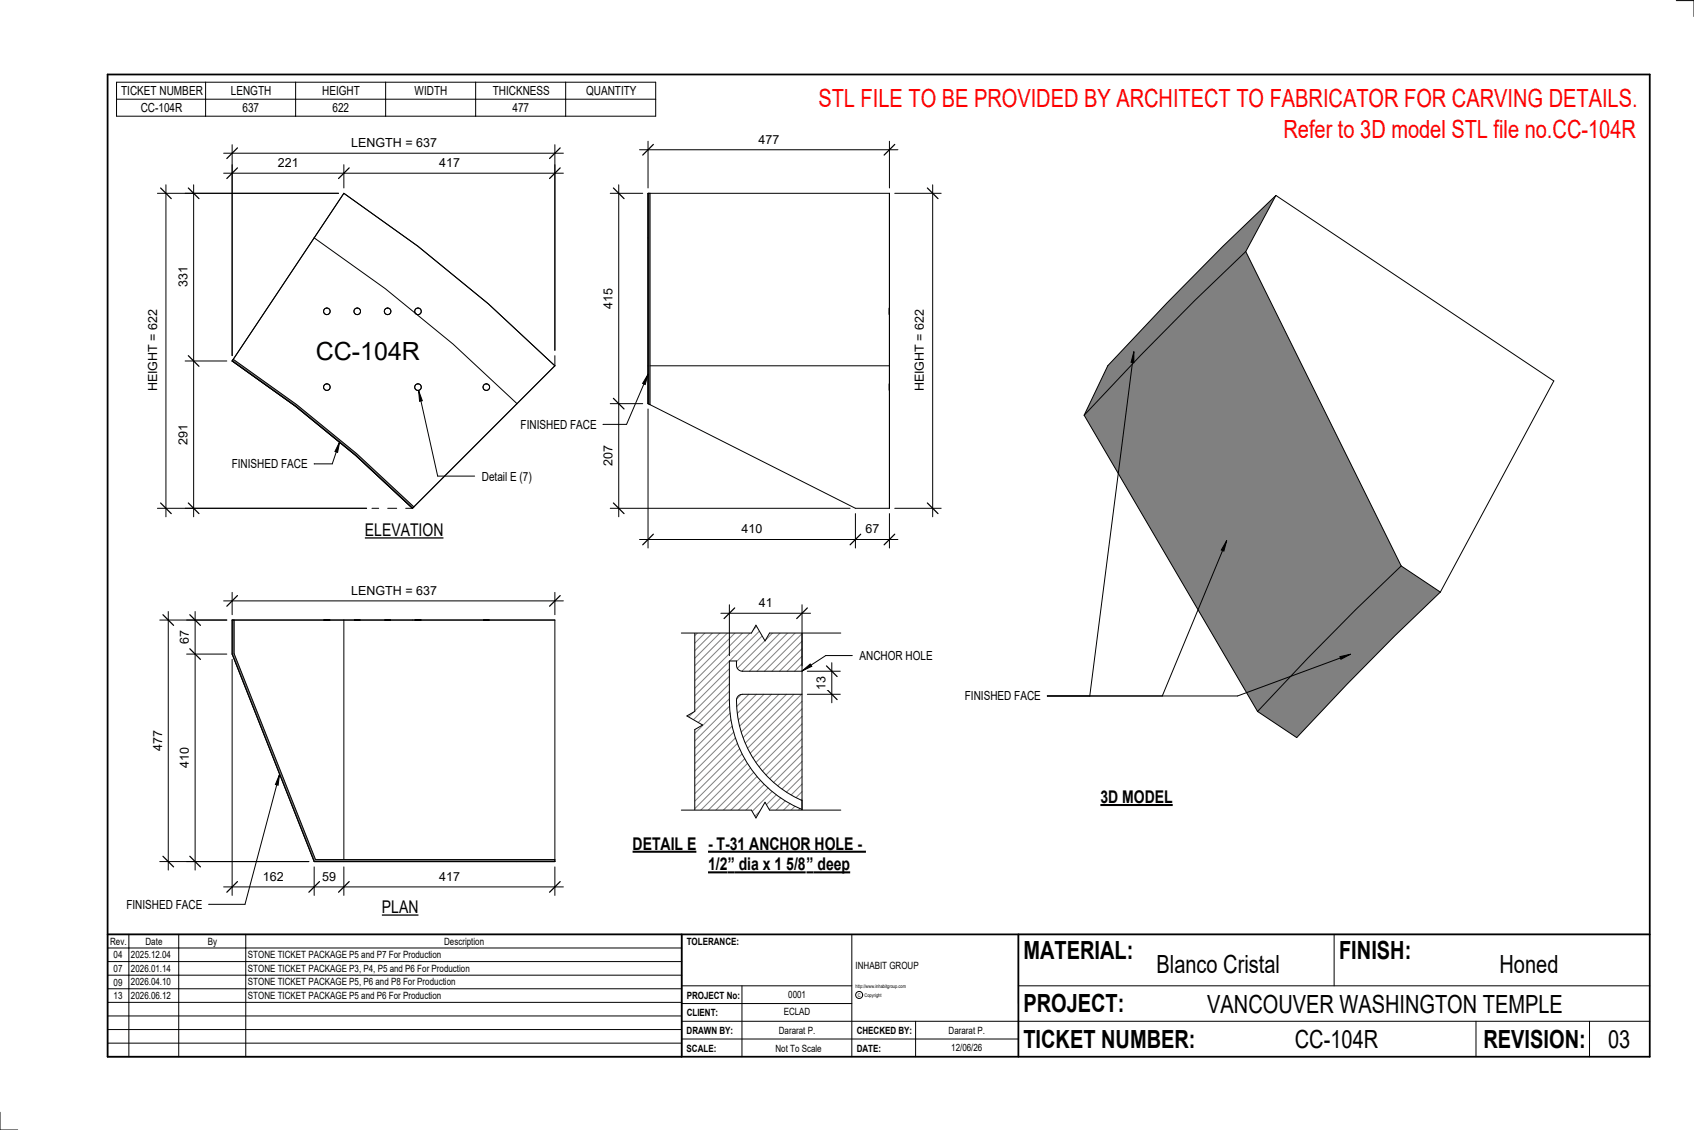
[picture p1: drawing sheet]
<svg xmlns="http://www.w3.org/2000/svg" width="914mm" height="610mm" viewBox="0 0 914 610" stroke-linecap="round" stroke-linejoin="round" font-family="sans-serif">
<path d="M350 104h1v114h-1z" fill="#7c7c7c"/>
<path d="M350 104v93M350 104v114M350 104h130M351 104v114h-1M480 104v170M480 104v93M350 128v90M480 166v4M351 197h129M480 197v77M350 218l112 56h18M480 207v4" fill="none" stroke="#000" stroke-width=".54"/>
<path d="M126 194l34 24 33 27 30 28v1l-31-28-33-27-34-24z" fill="#7c7c7c"/>
<g fill="none" stroke="#000" stroke-width=".54">
<path d="M186 104l40 29 38 31 36 33M186 104l-61 91M186 104l-16 24M170 128l38 28 37 30 34 32-56 56M170 128l-45 67M125 195l34 24 33 27 31 28M126 194l34 24 33 27 30 28M300 197l-77 77M300 192v5M201 274h3M209 274h5M219 274h4"/>
<circle cx="176" cy="168" r="1.8"/>
<circle cx="193" cy="168" r="1.8"/>
<circle cx="209" cy="168" r="1.8"/>
<circle cx="226" cy="168" r="1.8"/>
<circle cx="176" cy="209" r="1.8"/>
<circle cx="226" cy="209" r="1.8"/>
<circle cx="263" cy="209" r="1.8"/>
</g>
<path d="M125 334h1v19l44 111h130v1h-130l-45-112z" fill="#7c7c7c"/>
<g fill="none" stroke="#000" stroke-width=".54">
<path d="M125 334h175M125 334h61M125 334v19M126 334v19l44 111h130M175 334h1zM176 334h2zM186 334h114M186 334v130M191 334h2zM193 334h2zM207 334h2zM209 334h2z"/>
<path d="M224 334h2zM226 334h1zM261 334h2zM263 334h1zM300 334v131M125 353l45 112M170 465h109M170 465h130M186 465h114"/>
</g>
<g fill="#808080">
<path d="M660 133l29-28-17 31-27 26-29 30-31 32 13-27 32-33z"/>
<path d="M732 329l24-24 21 14-24 24-26 26-27 29-21-14 27-29z"/>
<path d="M645 162l27-26 84 169-24 24-26 26-27 29-94-160 31-32z"/>
</g>
<path d="M689 105l-29 28-30 31-32 33-13 27M689 105l150 101-62 113M689 105l-17 31M672 136l84 169M672 136l-27 26-29 30-31 32M585 224l94 160M756 305l-24 24-26 26-27 29M756 305l21 14M777 319l-24 24-26 26-27 29-21-14" fill="none" stroke="#000" stroke-width=".54"/>
<path d="M371 336v106h62v-5a64 64 0 0 1-39-59v-21h4v4l2 1h33v-26zM398 375v1a58 58 0 0 0 35 56v-57h-32z" fill="#fff"/>
<g fill="none" stroke="#808080" stroke-width=".54">
<path d="M373 336l-2 3M377 336l-6 7M382 336l-11 11M386 336l-15 15M390 336l-19 19M394 336l-23 23M398 336l-27 27M402 336l-31 31M406 336l-35 36M410 336l-39 40M414 336l-43 44M418 336l-20 21"/>
<path d="M422 336l-24 25M426 336l-25 26M430 336l-25 26M433 338l-24 24M433 342l-20 20M433 346l-16 16M433 350l-12 12M433 354l-8 8M433 358l-4 4M394 361l-23 23M394 365l-23 23M394 369l-23 23"/>
<path d="M394 373l-23 23M394 377l-23 23M400 375l-2 2M404 375l-6 6M408 375l-10 10M412 375l-13 13M416 375l-17 17M421 375l-21 20M425 375l-24 23M429 375l-27 26M433 375l-29 29M433 378l-28 28"/>
<path d="M394 381l-23 23M394 385l-23 23M395 388l-24 24M395 392l-24 24M396 395l-25 25M397 398l-26 26M433 382l-27 27M433 386l-25 25M433 391l-23 23M433 395l-21 21M433 399l-20 19M398 401l-27 27"/>
<path d="M399 404l-28 28M401 407l-30 29M402 409l-31 32M403 412l-29 30M405 414l-27 28M407 417l-25 25M409 419l-23 23M433 403l-17 17M433 407l-15 15M433 411l-13 13M433 415l-11 11M433 419l-8 8"/>
<path d="M411 421l-21 21M413 423l-19 19M415 425l-17 17M417 427l-15 15M419 429l-13 13M421 430l-11 12M424 432l-10 10M426 434l-8 8M429 435l-7 7M432 436l-6 6M433 423l-6 6M433 427l-3 3"/>
<path d="M433 431l-1 1M433 439l-2 3"/>
</g>
<path d="M503 100v179M483 104h25M483 274h25M371 336h62v106h-62zM433 362h-33l-2-1v-4h-4a122 122 0 0 0 1 36 63 63 0 0 0 38 44M433 375h-32h-2l-1 1a58 58 0 0 0 35 56" fill="none" stroke="#000" stroke-width=".54"/>
<path d="M501 101l5 6M501 271l5 6" fill="none" stroke="#000" stroke-width=".67"/>
<path d="M493 167h7v44h-7z" fill="#fff"/>
<path d="M350 221v75M462 277v19M480 277v19M345 291h140" fill="none" stroke="#000" stroke-width=".54"/>
<path d="M353 288l-6 6M465 288l-6 6M483 288l-6 6" fill="none" stroke="#000" stroke-width=".67"/>
<g fill="#fff">
<path d="M400 282h11v7h-11z"/>
<path d="M467 282h8v7h-8z"/>
</g>
<path d="M334 100v179M329 104h18M329 218h18M329 274h130" fill="none" stroke="#000" stroke-width=".54"/>
<path d="M331 101l6 6M331 215l6 6M331 271l6 6" fill="none" stroke="#000" stroke-width=".67"/>
<g fill="#fff">
<path d="M325 156h7v11h-7z"/>
<path d="M325 240h7v12h-7z"/>
</g>
<path d="M350 76v25M480 76v25M345 81h140" fill="none" stroke="#000" stroke-width=".54"/>
<path d="M353 78l-6 6M483 78l-6 6" fill="none" stroke="#000" stroke-width=".67"/>
<path d="M409 71h11v8h-11z" fill="#fff"/>
<path d="M125 78v114M300 78v111M121 83h183" fill="none" stroke="#000" stroke-width=".54"/>
<path d="M128 80l-6 6M302 80l-5 6" fill="none" stroke="#000" stroke-width=".67"/>
<path d="M190 73h45v8h-45z" fill="#fff"/>
<path d="M90 100v179M85 104h98M85 274h113" fill="none" stroke="#000" stroke-width=".54"/>
<path d="M87 101l5 6M87 271l5 6" fill="none" stroke="#000" stroke-width=".67"/>
<path d="M79 167h7v44h-7z" fill="#fff"/>
<path d="M105 100v179M100 104h83M100 195h22M100 274h98" fill="none" stroke="#000" stroke-width=".54"/>
<path d="M102 101l5 6M102 192l5 6M102 271l5 6" fill="none" stroke="#000" stroke-width=".67"/>
<g fill="#fff">
<path d="M95 144h8v11h-8z"/>
<path d="M95 229h8v11h-8z"/>
</g>
<path d="M121 93h183M125 89v103M186 89v12M300 89v100" fill="none" stroke="#000" stroke-width=".54"/>
<path d="M128 91l-6 5M188 91l-5 5M302 91l-5 5" fill="none" stroke="#000" stroke-width=".67"/>
<g fill="#fff">
<path d="M150 84h11v8h-11z"/>
<path d="M237 84h11v8h-11z"/>
<path d="M170 182h57v15h-57z"/>
</g>
<path d="M226 211l2 5h-2z" fill="#000"/>
<path d="M226 211l2 5h-2zM226 211l10 46h20" fill="none" stroke="#000" stroke-width=".54"/>
<path d="M260 253h27v8h-27z" fill="#fff"/>
<path d="M125 320v12M300 320v12M121 324h183" fill="none" stroke="#000" stroke-width=".54"/>
<path d="M128 321l-6 6M302 321l-5 6" fill="none" stroke="#000" stroke-width=".67"/>
<path d="M190 315h45v7h-45z" fill="#fff"/>
<path d="M101 334h21M105 330v139M101 353h21M101 465h66" fill="none" stroke="#000" stroke-width=".54"/>
<path d="M102 332l6 5M102 350l6 6M102 462l6 6" fill="none" stroke="#000" stroke-width=".67"/>
<g fill="#fff">
<path d="M96 403h7v11h-7z"/>
<path d="M96 340h7v7h-7z"/>
</g>
<path d="M125 356v127M121 478h183M170 468v15M186 468v15M300 468v15" fill="none" stroke="#000" stroke-width=".54"/>
<path d="M128 476l-6 5M172 476l-5 5M188 476l-5 5M302 476l-5 5" fill="none" stroke="#000" stroke-width=".67"/>
<g fill="#fff">
<path d="M237 469h11v8h-11z"/>
<path d="M174 469h7v8h-7z"/>
<path d="M142 469h11v8h-11z"/>
</g>
<path d="M86 334h36M91 330v139M86 465h81" fill="none" stroke="#000" stroke-width=".54"/>
<path d="M88 332l6 5M88 462l6 6" fill="none" stroke="#000" stroke-width=".67"/>
<g fill="#fff">
<path d="M81 394h8v11h-8z"/>
<path d="M341 450h35v11h-35z"/>
</g>
<path d="M341 459h35" fill="none" stroke="#000" stroke-width="1.1" stroke-linecap="butt"/>
<g fill="#fff">
<path d="M382 450h86v11h-86z"/>
<path d="M382 461h11v11h-11z"/>
<path d="M393 461h4v11h-4z"/>
<path d="M397 461h38v11h-38z"/>
<path d="M435 461h4v11h-4z"/>
<path d="M439 461h20v11h-20z"/>
</g>
<path d="M382 459h85M382 471h53M435 471h24" fill="none" stroke="#000" stroke-width="1.1" stroke-linecap="butt"/>
<path d="M368 336h7v48l-4 2 8 5-4 3v48h-7z" fill="#fff"/>
<path d="M375 336v48l-4 2 8 5-4 3v48M460 354h-14l-13 8M433 362l4-4 1 1z" fill="none" stroke="#000" stroke-width=".54"/>
<path d="M433 362l4-4 1 1z" fill="#000"/>
<g fill="#fff">
<path d="M464 350h39v8h-39z"/>
<path d="M368 335h86v7h-39l-2 4-5-9-2 5h-38z"/>
</g>
<path d="M368 342h38l2-5 5 9 2-4h39" fill="none" stroke="#000" stroke-width=".54"/>
<path d="M368 437h38l2 4 5-8 2 4h39v7h-86z" fill="#fff"/>
<path d="M449 358v21M436 375h18M436 362h18M368 437h38l2 4 5-8 2 4h39" fill="none" stroke="#000" stroke-width=".54"/>
<path d="M446 359l6 6M446 372l6 5" fill="none" stroke="#000" stroke-width=".67"/>
<path d="M440 365h7v7h-7z" fill="#fff"/>
<path d="M389 331h49M394 326v28M433 326v33" fill="none" stroke="#000" stroke-width=".54"/>
<path d="M397 328l-6 6M436 328l-6 6" fill="none" stroke="#000" stroke-width=".67"/>
<path d="M410 321h7v8h-7z" fill="#fff"/>
<g fill="none" stroke="#000" stroke-width=".54">
<path d="M905 0h9v9M460 504v66M720 504v28M891 504h-341v37M368 532h92M401 532v38M550 532h341M368 551h523M368 541h92M494 551v19M797 551v19M858 551v19"/>
<path d="M368 561h182M0 600v10h10"/>
<circle cx="464" cy="537" r="1.9"/>
</g>
<path d="M58 40h833v530h-833zM58 504h833M368 504v66M550 504v66" fill="none" stroke="#000" stroke-width=".96"/>
<g fill="#fff">
<path d="M652 534h192v15h-192z"/>
<path d="M513 562h17v6h-17z"/>
<path d="M425 533h10v6h-10z"/>
<path d="M423 543h15v6h-15z"/>
<path d="M420 553h20v6h-20z"/>
<path d="M624 513h68v15h-68z"/>
<path d="M809 513h33v15h-33z"/>
<path d="M512 553h20v6h-20z"/>
<path d="M699 553h45v15h-45z"/>
<path d="M442 45h443v16h-443z"/>
<path d="M868 553h12v15h-12z"/>
<path d="M61 512h5v6h-5z"/>
<path d="M61 520h5v6h-5z"/>
<path d="M61 527h5v6h-5z"/>
<path d="M61 534h5v6h-5z"/>
</g>
<path d="M58 504h310v66h-310zM58 519h310M58 511h310M70 504v66M96 504v66M133 504v66M58 533h310M58 526h310M58 555h310M58 548h310M58 541h310M58 563h310" fill="none" stroke="#000" stroke-width=".54"/>
<path d="M197 281h42v10h-42z" fill="#fff"/>
<path d="M197 290h42" fill="none" stroke="#000" stroke-width=".69" stroke-linecap="butt"/>
<path d="M206 484h20v11h-20z" fill="#fff"/>
<path d="M206 494h20" fill="none" stroke="#000" stroke-width=".69" stroke-linecap="butt"/>
<path d="M594 424h39v12h-39z" fill="#fff"/>
<path d="M594 434h39" fill="none" stroke="#000" stroke-width="1.1" stroke-linecap="butt"/>
<path d="M693 62h192v15h-192z" fill="#fff"/>
<path d="M63 44h291v19h-291zM63 54h291M111 44v19M160 44v19M208 44v19M257 44v19M305 44v19M151 418l-1 6-1-1zM151 418l-19 70h-19" fill="none" stroke="#000" stroke-width=".54"/>
<path d="M151 418l-1 6-1-1z" fill="#000"/>
<path d="M68 484h41v8h-41z" fill="#fff"/>
<path d="M350 202l-2 5h-1zM350 202l-12 27h-12" fill="none" stroke="#000" stroke-width=".54"/>
<path d="M350 202l-2 5h-1z" fill="#000"/>
<path d="M281 225h41v8h-41z" fill="#fff"/>
<path d="M183 238l-1 6h-1zM183 238l-4 12h-9" fill="none" stroke="#000" stroke-width=".54"/>
<path d="M183 238l-1 6h-1z" fill="#000"/>
<path d="M125 247h41v7h-41z" fill="#fff"/>
<path d="M612 190v6l-1-1zM612 190l-24 185M662 292l-1 5h-2zM662 292l-35 83M723 354l6-1-5 3zM729 353l-61 22h-103" fill="none" stroke="#000" stroke-width=".54"/>
<path d="M612 190v6l-1-1zM662 292l-1 5h-2zM723 354l6-1-5 3z" fill="#000"/>
<path d="M521 372h40v7h-40z" fill="#fff"/>
<g font-size="13.5" fill="#f00">
<text x="442" y="58">STL FILE TO BE PROVIDED BY ARCHITECT TO FABRICATOR FOR CARVING DETAILS.</text>
<text x="693" y="75">Refer to 3D model STL file no.CC-104R</text>
</g>
<g font-size="13.5">
<text x="170" y="194">CC-104R</text>
<text x="552" y="517">MATERIAL:</text>
<text x="723" y="517">FINISH:</text>
<text x="624" y="525">Blanco Cristal</text>
<text x="809" y="525">Honed</text>
<text x="552" y="546">PROJECT:</text>
<text x="652" y="546">VANCOUVER WASHINGTON TEMPLE</text>
<text x="552" y="565">TICKET NUMBER:</text>
<text x="699" y="565">CC-104R</text>
<text x="801" y="565">REVISION:</text>
<text x="868" y="565">03</text>
</g>
<g font-size="9.4">
<text x="197" y="289">ELEVATION</text>
<text x="594" y="433">3D MODEL</text>
<text x="341" y="458">DETAIL E</text>
<text x="382" y="458">- T-31 ANCHOR HOLE -</text>
<text x="382" y="470">1/2</text>
<text x="393" y="470">”</text>
<text x="399" y="470">dia x 1 5/8</text>
<text x="435" y="470">”</text>
<text x="441" y="470">deep</text>
<text x="206" y="493">PLAN</text>
</g>
<g font-size="6.7">
<text x="65" y="51">TICKET NUMBER</text>
<text x="125" y="51">LENGTH</text>
<text x="174" y="51">HEIGHT</text>
<text x="224" y="51">WIDTH</text>
<text x="266" y="51">THICKNESS</text>
<text x="316" y="51">QUANTITY</text>
<text x="76" y="60">CC-104R</text>
<text x="131" y="60">637</text>
<text x="179" y="60">622</text>
<text x="277" y="60">477</text>
<text x="409" y="77">477</text>
<text x="190" y="79">LENGTH = 637</text>
<text x="150" y="90">221</text>
<text x="237" y="90">417</text>
<text x="101" y="155" transform="rotate(-90 101 155)">331</text>
<text x="331" y="167" transform="rotate(-90 331 167)">415</text>
<text x="85" y="211" transform="rotate(-90 85 211)">HEIGHT = 622</text>
<text x="499" y="211" transform="rotate(-90 499 211)">HEIGHT = 622</text>
<text x="281" y="231">FINISHED FACE</text>
<text x="101" y="240" transform="rotate(-90 101 240)">291</text>
<text x="331" y="252" transform="rotate(-90 331 252)">207</text>
<text x="125" y="253">FINISHED FACE</text>
<text x="260" y="259">Detail E (7)</text>
<text x="400" y="288">410</text>
<text x="467" y="288">67</text>
<text x="190" y="321">LENGTH = 637</text>
<text x="410" y="327">41</text>
<text x="102" y="347" transform="rotate(-90 102 347)">67</text>
<text x="464" y="356">ANCHOR HOLE</text>
<text x="446" y="372" transform="rotate(-90 446 372)">13</text>
<text x="521" y="378">FINISHED FACE</text>
<text x="87" y="405" transform="rotate(-90 87 405)">477</text>
<text x="102" y="414" transform="rotate(-90 102 414)">410</text>
<text x="142" y="475">162</text>
<text x="174" y="475">59</text>
<text x="237" y="475">417</text>
<text x="68" y="490">FINISHED FACE</text>
</g>
<g font-size="5.4">
<text x="59" y="510">Rev.</text>
<text x="79" y="510">Date</text>
<text x="112" y="510">By</text>
<text x="240" y="510">Description</text>
<text x="371" y="510">TOLERANCE:</text>
<text x="61" y="517">04</text>
<text x="71" y="517">2025.12.04</text>
<text x="134" y="517">STONE TICKET PACKAGE P5 and P7 For Production</text>
<text x="61" y="525">07</text>
<text x="71" y="524">2026.01.14</text>
<text x="134" y="524">STONE TICKET PACKAGE P3, P4, P5 and P6 For Production</text>
<text x="462" y="523">INHABIT GROUP</text>
<text x="61" y="532">09</text>
<text x="71" y="532">2026.04.10</text>
<text x="134" y="532">STONE TICKET PACKAGE P5, P6 and P8 For Production</text>
<text x="61" y="539">13</text>
<text x="71" y="539">2026.06.12</text>
<text x="134" y="539">STONE TICKET PACKAGE P5 and P6 For Production</text>
<text x="371" y="539">PROJECT No:</text>
<text x="425" y="538">0001</text>
<text x="371" y="548">CLIENT:</text>
<text x="423" y="548">ECLAD</text>
<text x="371" y="558">DRAWN BY:</text>
<text x="420" y="558">Dararat P.</text>
<text x="462" y="558">CHECKED BY:</text>
<text x="512" y="558">Dararat P.</text>
<text x="371" y="567">SCALE:</text>
<text x="419" y="567">Not To Scale</text>
<text x="462" y="567">DATE:</text>
<text x="513" y="567">12/06/26</text>
</g>
<g font-size="2.7">
<text x="462" y="533">http://www.inhabitgroup.com</text>
<text x="463" y="538">C</text>
<text x="467" y="538">Copyright</text>
</g>
</svg>
